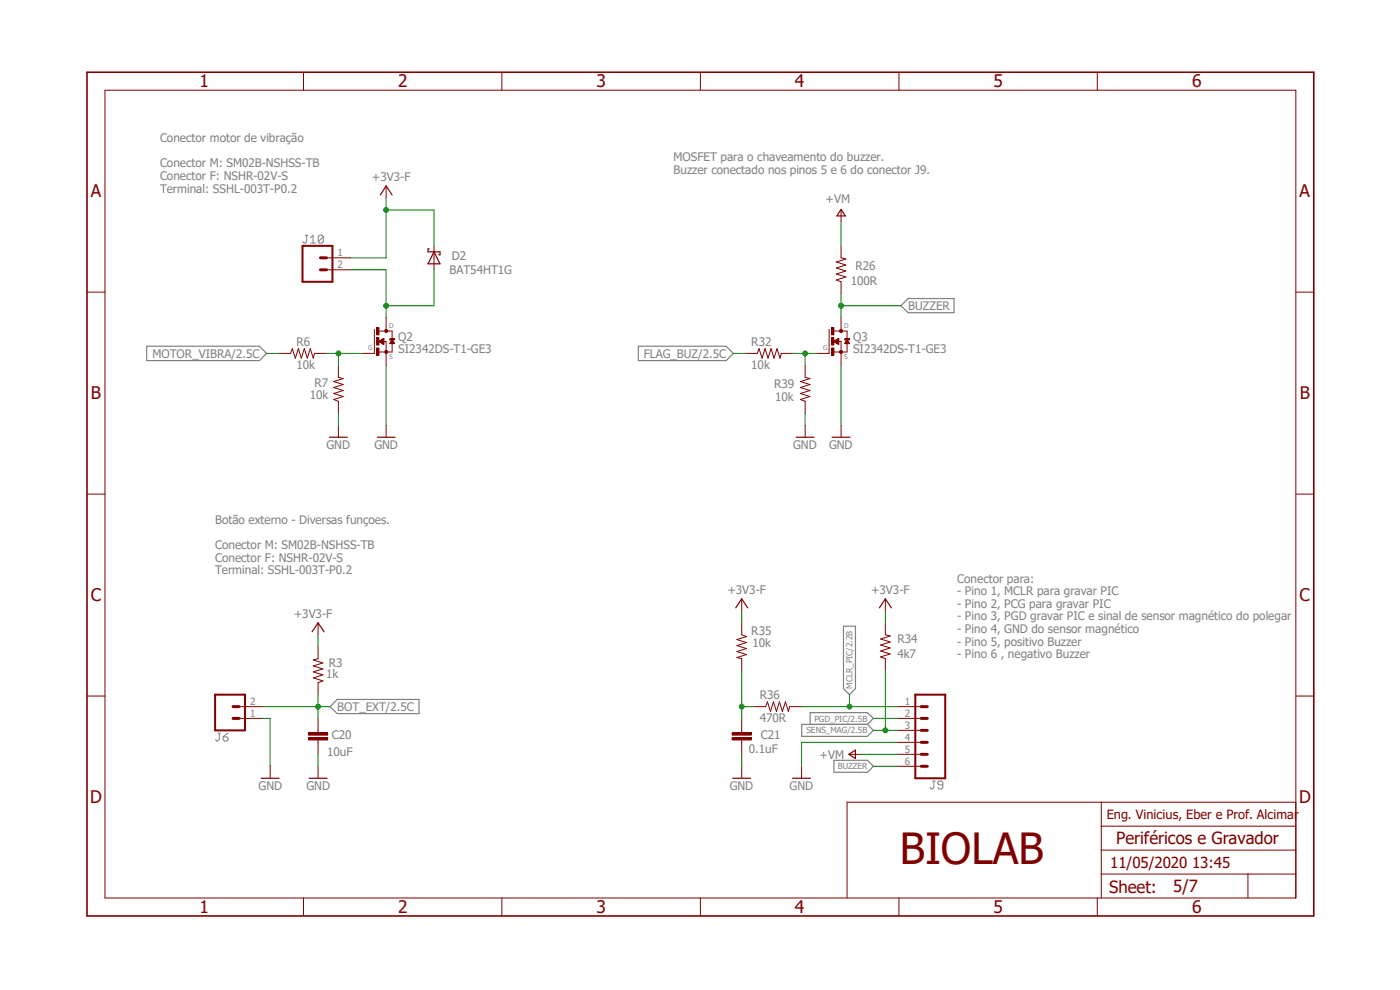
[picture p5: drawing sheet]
<svg xmlns="http://www.w3.org/2000/svg" width="297mm" height="210mm" viewBox="0 0 297 210" stroke-linecap="round" stroke-linejoin="round" font-family="sans-serif">
<path d="M17.9 15l261.2 179.9M279.1 15l-261.2 179.9" fill="none" stroke="#fff" stroke-width=".21"/>
<g fill="none" stroke="#808080" stroke-width=".21">
<path d="M64.8 49.9h.5M65.1 49.9v1.4l-.3 .3h-.3l-.3-.3M65.9 51.6h1.1M65.9 50.5l.5-.6v1.7M68.6 50.2v1.1l-.3 .3h-.5l-.3-.3M68.6 50.2l-.3-.3h-.5l-.3 .3v1.1M68.6 50.2l-1.1 1.1M46.2 155.5h.6M46.5 155.5v1.4l-.3 .3h-.2l-.3-.3M47.3 156.3h.8l.3 .3v.3l-.3 .3h-.5l-.3-.3zM48.4 155.5l-1.1 .8M197.9 165.7h.5"/>
<path d="M198.1 165.7v1.3l-.2 .3h-.3l-.3-.3M200 166.5h-.8l-.2-.3v-.2l.2-.3h.6l.2 .3v1l-.2 .3h-.6l-.2-.3"/>
</g>
<path d="M31.1 73.4h23.9l1.6 1.6-1.6 1.5h-23.9zM135.4 73.4h18.7l1.5 1.6-1.5 1.5h-18.7zM192.7 63.3h9.7v3h-9.7l-1.6-1.4zM178.9 132.8h2.6v13.3l-1.3 1.3-1.3-1.3zM71.5 148.4h17.4v3h-17.4l-1.5-1.5zM170.1 153.7h13.9l1.3 1.2-1.3 1.3h-13.9zM171.9 153.7v-2.5h12.1l1.3 1.2-1.3 1.3M176.9 161.3h7.1l1.3 1.3-1.3 1.2h-7.1z" fill="none" stroke="#808080" stroke-width=".25"/>
<g fill="none" stroke="#800000" stroke-width=".21">
<path d="M22.3 19.1h252.6v171.4h-252.6zM64.4 15.3v3.8M106.5 15.3v3.8M148.6 15.3v3.8M190.7 15.3v3.8M232.8 15.3v3.8M18.5 62h3.8M274.9 62h3.8M18.5 104.8h3.8M274.9 104.8h3.8M18.5 147.7h3.8M67.5 154.9v.5"/>
<path d="M67.5 157v.5M274.9 147.7h3.8M57.3 162.6v2.5M233.6 170.2v20.3M233.6 175.3h41.3M274.9 170.2h-95.2v20.3M64.4 190.5v3.8M106.5 190.5v3.8M148.6 190.5v3.8M190.7 190.5v3.8M232.8 190.5v3.8M233.6 185.4h41.3"/>
<path d="M233.6 180.3h41.3M264.8 185.4v5.1"/>
</g>
<path d="M18.5 15.3h260.2v179h-260.2z" fill="none" stroke="#800000" stroke-width=".34"/>
<path d="M55.4 165.1h3.8" fill="none" stroke="#800000" stroke-width=".25"/>
<path d="M65.4 156.5h4.1v.5h-4.1z" fill-rule="evenodd" fill="#800000"/>
<path d="M65.4 156.5h4.1v.5h-4.1z" fill="none" stroke="#800000" stroke-width=".21"/>
<path d="M65.4 155.4h4.1v.6h-4.1z" fill-rule="evenodd" fill="#800000"/>
<path d="M67.5 137.2v2.5l-1 .3 2 .6-2 .7 2 .6-2 .6 2 .7-2 .6 2 .6-1 .4v2.6M187.8 132.1v2.6l1 .2-2 .7 2 .6-2 .6 2 .7-2 .6 2 .6-2 .7 1 .3v2.6M65.4 155.4h4.1v.6h-4.1zM67.5 152.4v2.5M67.5 157.5v2.5M157.4 154.9v.5M157.4 157v.5M67.5 162.6v2.5" fill="none" stroke="#800000" stroke-width=".21"/>
<path d="M65.6 165.1h3.8" fill="none" stroke="#800000" stroke-width=".25"/>
<path d="M155.3 156.5h4.1v.5h-4.1z" fill-rule="evenodd" fill="#800000"/>
<path d="M155.3 156.5h4.1v.5h-4.1z" fill="none" stroke="#800000" stroke-width=".21"/>
<path d="M155.3 155.4h4.1v.6h-4.1z" fill-rule="evenodd" fill="#800000"/>
<g fill="none" stroke="#800000" stroke-width=".21">
<path d="M79.4 69.9v5.1M80.3 70.2h2.9v4.5h-2.9M81.4 72.4h.5v2.6M81.9 69.9v.3M157.4 132.1v2.6l1 .3-2.1 .7 2.1 .6-2.1 .6 2.1 .7-2.1 .6 2.1 .7-2.1 .6 1.1 .2v2.6M155.3 155.4h4.1v.6h-4.1zM157.4 152.4v2.5M157.4 157.5v2.5M159.9 149.9h2.5l.4-1 .6 2 .7-2 .6 2 .7-2 .6 2 .6-2 .7 2 .2-1h2.6M190.4 149.9h5.1M190.4 152.4h5.1M190.4 154.9h5.1"/>
<path d="M190.4 157.5h5.1M157.4 162.6v2.5M170.1 162.6v2.5M190.4 160h5.1M190.4 162.6h5.1"/>
</g>
<path d="M155.4 165.1h3.9M168.1 165.1h3.9" fill="none" stroke="#800000" stroke-width=".25"/>
<path d="M194.2 147.4h6.3v17.7h-6.3z" fill="none" stroke="#800000" stroke-width=".42"/>
<path d="M195.5 154.9h1.2M195.5 152.4h1.2M195.5 149.9h1.2M195.5 157.5h1.2M195.5 160h1.2M195.5 162.6h1.2" fill="none" stroke="#800000" stroke-width=".64"/>
<path d="M81.7 74.4h.5v.5l-.3 .1-.2-.1z" fill-rule="evenodd" fill="#800000"/>
<path d="M81.7 74.4h.5v.5l-.3 .1-.2-.1z" fill="none" stroke="#800000" stroke-width=".21"/>
<path d="M81.7 70h.5v.4l-.3 .2-.2-.2z" fill-rule="evenodd" fill="#800000"/>
<path d="M81.7 70h.5v.4l-.3 .2-.2-.2z" fill="none" stroke="#800000" stroke-width=".21"/>
<path d="M79.9 69.5h.5v1.5h-.5z" fill-rule="evenodd" fill="#800000"/>
<path d="M79.9 69.5h.5v1.5h-.5z" fill="none" stroke="#800000" stroke-width=".21"/>
<path d="M79.9 71.7h.5v1.5h-.5z" fill-rule="evenodd" fill="#800000"/>
<path d="M79.9 71.7h.5v1.5h-.5z" fill="none" stroke="#800000" stroke-width=".21"/>
<path d="M79.9 73.8h.5v1.6h-.5z" fill-rule="evenodd" fill="#800000"/>
<path d="M79.9 73.8h.5v1.6h-.5z" fill="none" stroke="#800000" stroke-width=".21"/>
<path d="M82.7 71.9h1v.2h-1z" fill-rule="evenodd" fill="#800000"/>
<g fill="none" stroke="#800000" stroke-width=".21">
<path d="M92.1 52.2v5M59.1 75h2.5l.4-1 .7 2 .6-2 .6 2 .7-2 .6 2 .6-2 .7 2 .2-1h2.6M71.8 77.5v2.6l1 .2-2 .6 2 .7-2 .6 2 .6-2 .7 2 .6-2 .7 1 .3v2.6M76.9 75h2.5M80.4 72.4l1-.6v1.3M80.4 72.4l1 .7M80.4 72.4h1M80.5 72.4h.9M80.6 72.6h.8M80.6 72.3h.8M80.7 72.3h.7M80.7 72.6h.7"/>
<path d="M80.7 72.2h.7M80.8 72.2h.6M80.9 72.7h.5M80.9 72.1h.5M81 72.8h.4M81 72.1h.4M81.1 72.9h.3M81.1 72.1h.3M81.2 72h.2M81.2 72.9h.2M81.2 71.9h.2M81.3 73h.1"/>
<path d="M81.4 73.1h.1M81.4 71.8l-.1 .1M81.9 67.4v2.5M81.9 75v2.5M82.7 71.9h1v.2h-1zM82.8 72.8h.9M82.8 72.7h.8M82.9 72.6h.6M82.9 72.5h.5M83 72.4h.4M83.1 72.3h.3M83.1 72.3h.2"/>
<path d="M83.2 72.1l.5 .8h-1zM83.2 72.2h.1M175.9 69.9v5.1M176.8 70.2h2.9v4.5h-2.9M177.9 72.4h.5v2.6M178.4 69.9v.3M71.8 90.2v2.6M81.9 90.2v2.6"/>
</g>
<path d="M91.1 52.8h-.3v.6h2.5v.7h-.2M92.1 53.4l1.2 2.6h-2.5zM69.9 92.8h3.8M80.1 92.8h3.7" fill="none" stroke="#800000" stroke-width=".25"/>
<path d="M178.2 74.4h.4l.2 .3-.2 .2-.2 .1-.2-.1z" fill-rule="evenodd" fill="#800000"/>
<path d="M178.2 74.4h.4l.2 .3-.2 .2-.2 .1-.2-.1z" fill="none" stroke="#800000" stroke-width=".21"/>
<path d="M178.2 70h.4l.2 .2-.2 .2-.2 .2-.2-.2z" fill-rule="evenodd" fill="#800000"/>
<path d="M178.2 70h.4l.2 .2-.2 .2-.2 .2-.2-.2z" fill="none" stroke="#800000" stroke-width=".21"/>
<path d="M176.4 69.5h.5v1.5h-.5z" fill-rule="evenodd" fill="#800000"/>
<path d="M176.4 69.5h.5v1.5h-.5z" fill="none" stroke="#800000" stroke-width=".21"/>
<path d="M176.4 71.7h.5v1.5h-.5z" fill-rule="evenodd" fill="#800000"/>
<path d="M176.4 71.7h.5v1.5h-.5z" fill="none" stroke="#800000" stroke-width=".21"/>
<path d="M176.4 73.8h.5v1.6h-.5z" fill-rule="evenodd" fill="#800000"/>
<path d="M176.4 73.8h.5v1.6h-.5z" fill="none" stroke="#800000" stroke-width=".21"/>
<path d="M179.2 71.9h1v.2h-1z" fill-rule="evenodd" fill="#800000"/>
<g fill="none" stroke="#800000" stroke-width=".21">
<path d="M81.9 39.5v2.5M69.3 57.2h5M69.3 54.7h5M178.4 44.5v2.6M178.4 52.2v2.5l1.1 .2-2.1 .7 2.1 .6-2.1 .7 2.1 .6-2.1 .6 2.1 .7-2.1 .6 1 .4v2.5M158.1 75h2.6l.3-1 .7 2 .6-2 .6 2 .7-2 .6 2 .6-2 .7 2 .2-1h2.6M170.8 77.5v2.6l1 .2-2 .6 2 .7-2 .6 2 .6-2 .7 2 .6-2 .7 1 .3v2.6M173.4 75h2.5M176.9 72.4l1-.6v1.3M176.9 72.4l1 .7M176.9 72.4h1M177 72.4h.9"/>
<path d="M177 72.6h.9M177.1 72.3h.8M177.1 72.6h.8M177.2 72.3h.7M177.2 72.6h.7M177.2 72.2h.7M177.3 72.2h.6M177.4 72.7h.5M177.4 72.1h.5M177.5 72.8h.4M177.5 72.1h.4M177.5 72.9h.4"/>
<path d="M177.6 72h.3M177.7 72.9h.2M177.7 71.9h.2M177.8 73h.1M177.8 71.9h.1M177.8 73.1h.1M178.4 67.4v2.5M178.4 75v2.5M179.2 71.9h1v.2h-1zM179.3 72.8h.8M179.3 72.7h.8M179.4 72.6h.6"/>
<path d="M179.5 72.5h.5M179.5 72.4h.4M179.6 72.3h.2M179.7 72.2h.1M179.7 72.1l.5 .8h-1zM170.8 90.2v2.6M178.4 90.2v2.6M67.5 132.1v2.6M157.4 127v2.6M187.8 127v2.6M50.7 149.9h5.1M50.7 152.4h5.1"/>
<path d="M180.2 160h2.6"/>
</g>
<path d="M80.7 41.4l1.2-1.9 1.3 1.9M178.4 44.4l.9 1.4h-1.8zM168.9 92.8h3.8M176.5 92.8h3.8M66.2 134l1.3-1.9 1.2 1.9M156.1 128.9l1.3-1.9 1.2 1.9M186.6 128.9l1.2-1.9 1.3 1.9M180.1 160l1.4-.9v1.8z" fill="none" stroke="#800000" stroke-width=".25"/>
<path d="M64.2 52.2h6.3v7.6h-6.3zM45.6 147.4h6.4v7.5h-6.4z" fill="none" stroke="#800000" stroke-width=".42"/>
<path d="M68 54.7h1.3M68 57.2h1.3M49.4 152.4h1.3M49.4 149.9h1.3" fill="none" stroke="#800000" stroke-width=".64"/>
<path d="M81.9 77.5v12.7M178.4 77.5v12.7M71.8 87.7v2.5M170.8 87.7v2.5M55.8 152.4h1.5v10.2M185.3 154.9h5.1M187.8 142.3v12.6M190.4 157.5h-20.3v5.1M67.5 160v2.6M157.4 160v2.6" fill="none" stroke="#008000" stroke-width=".21"/>
<circle cx="187.8" cy="154.9" r=".51" fill="#008000"/>
<g fill="none" stroke="#008000" stroke-width=".21">
<path d="M178.4 64.9h12.7M178.4 62.3v5.1M185.3 162.6h5.1"/>
<circle cx="187.8" cy="154.9" r=".51"/>
</g>
<circle cx="178.4" cy="64.9" r=".51" fill="#008000"/>
<g fill="none" stroke="#008000" stroke-width=".21">
<path d="M157.4 142.3v10.1M157.4 149.9h2.5"/>
<circle cx="178.4" cy="64.9" r=".51"/>
</g>
<circle cx="157.3" cy="149.9" r=".51" fill="#008000"/>
<g fill="none" stroke="#008000" stroke-width=".21">
<path d="M69.3 75h7.6M71.8 75v2.5M185.3 152.4h5.1"/>
<circle cx="157.3" cy="149.9" r=".51"/>
</g>
<circle cx="71.8" cy="75" r=".51" fill="#008000"/>
<g fill="none" stroke="#008000" stroke-width=".21">
<path d="M92.1 57.2v7.7h-10.2v2.5"/>
<circle cx="71.8" cy="75" r=".51"/>
</g>
<circle cx="81.9" cy="64.9" r=".51" fill="#008000"/>
<g fill="none" stroke="#008000" stroke-width=".21">
<path d="M74.3 57.2h7.6v7.7M168.3 75h5.1M170.8 75v2.5"/>
<circle cx="81.9" cy="64.9" r=".51"/>
</g>
<circle cx="170.8" cy="75" r=".51" fill="#008000"/>
<g fill="none" stroke="#008000" stroke-width=".21">
<path d="M81.9 42v2.5h10.2"/>
<circle cx="170.8" cy="75" r=".51"/>
</g>
<circle cx="81.9" cy="44.5" r=".51" fill="#008000"/>
<g fill="none" stroke="#008000" stroke-width=".21">
<path d="M81.9 44.5v10.2h-7.6M92.1 44.5v7.7M178.4 47.1v5.1M56.6 75h2.5M155.6 75h2.5M67.5 134.7v2.5M157.4 129.6v2.5M187.8 129.6v2.5M67.5 147.4v5M182.8 160h7.6"/>
<circle cx="81.9" cy="44.5" r=".51"/>
</g>
<circle cx="67.5" cy="149.9" r=".51" fill="#008000"/>
<g fill="none" stroke="#008000" stroke-width=".21">
<path d="M55.8 149.9h14.2M170.1 149.9h20.3M180.2 147.4v2.5"/>
<circle cx="67.5" cy="149.9" r=".51"/>
</g>
<circle cx="180.2" cy="149.9" r=".51" fill="#008000"/>
<circle cx="180.2" cy="149.9" r=".51" fill="none" stroke="#008000" stroke-width=".21"/>
<text font-size="9.1" fill="#800000" x="190.9" y="183.4">BIOLAB</text>
<g font-size="3.7" fill="#800000">
<text x="42.3" y="18.5">1</text>
<text x="84.5" y="18.5">2</text>
<text x="126.6" y="18.5">3</text>
<text x="168.7" y="18.5">4</text>
<text x="210.8" y="18.5">5</text>
<text x="252.9" y="18.5">6</text>
<text x="19.3" y="41.9">A</text>
<text x="275.7" y="41.9">A</text>
<text x="19.3" y="84.7">B</text>
<text x="275.8" y="84.7">B</text>
<text x="19.3" y="127.5">C</text>
<text x="275.7" y="127.5">C</text>
<text x="19.1" y="170.4">D</text>
<text x="275.6" y="170.4">D</text>
<text x="42.3" y="193.7">1</text>
<text x="84.5" y="193.7">2</text>
<text x="126.6" y="193.7">3</text>
<text x="168.7" y="193.7">4</text>
<text x="210.8" y="193.7">5</text>
<text x="252.9" y="193.7">6</text>
</g>
<g font-size="3.6" fill="#800000">
<text x="236.8" y="179.1">Periféricos e Gravador</text>
<text x="235.3" y="189.4">Sheet:</text>
<text x="248.9" y="189.2">5/7</text>
</g>
<text font-size="3.2" fill="#800000" x="235.5" y="184.1">11/05/2020 13:45</text>
<text font-size="2.7" fill="#800000" x="234.8" y="173.7">Eng. Vinicius, Eber e Prof. Alcimar</text>
<g font-size="2.5" fill="#808080">
<text x="34" y="30.2">Conector motor de vibração</text>
<text x="34" y="35.5">Conector M: SM02B-NSHSS-TB</text>
<text x="142.9" y="34.2">MOSFET para o chaveamento do buzzer.</text>
<text x="34" y="38.2">Conector F: NSHR-02V-S</text>
<text x="34" y="40.9">Terminal: SSHL-003T-P0.2</text>
<text x="78.9" y="38.4">+3V3-F</text>
<text x="142.9" y="36.9">Buzzer conectado nos pinos 5 e 6 do conector J9.</text>
<text x="175.1" y="43">+VM</text>
<text x="95.4" y="58.1">BAT54HT1G</text>
<text x="95.9" y="55.1">D2</text>
<text x="181.5" y="57.2">R26</text>
<text x="180.5" y="60.5">100R</text>
<text x="192.7" y="65.7">BUZZER</text>
<text x="32.3" y="75.9">MOTOR_VIBRA/2.5C</text>
<text x="62.9" y="73.5">R6</text>
<text x="84.5" y="75">SI2342DS-T1-GE3</text>
<text x="84.5" y="72.4">Q2</text>
<text x="136.6" y="75.9">FLAG_BUZ/2.5C</text>
<text x="159.4" y="73.5">R32</text>
<text x="181" y="75">SI2342DS-T1-GE3</text>
<text x="181" y="72.4">Q3</text>
<text x="62.9" y="78.3">10k</text>
<text x="66.7" y="82.1">R7</text>
<text x="159.4" y="78.3">10k</text>
<text x="164.2" y="82.4">R39</text>
<text x="65.7" y="84.6">10k</text>
<text x="164.5" y="85.1">10k</text>
<text x="69.3" y="95.3">GND</text>
<text x="79.4" y="95.3">GND</text>
<text x="168.3" y="95.3">GND</text>
<text x="175.9" y="95.3">GND</text>
<text x="45.6" y="111.2">Botão externo - Diversas funçoes.</text>
<text x="45.6" y="116.5">Conector M: SM02B-NSHSS-TB</text>
<text x="45.6" y="119.2">Conector F: NSHR-02V-S</text>
<text x="45.6" y="121.8">Terminal: SSHL-003T-P0.2</text>
<text x="203.1" y="123.6">Conector para:</text>
<text x="62.3" y="131.1">+3V3-F</text>
<text x="154.3" y="126">+3V3-F</text>
<text x="184.8" y="126">+3V3-F</text>
<text x="203.1" y="126.3">- Pino 1, MCLR para gravar PIC</text>
<text x="203.1" y="128.9">- Pino 2, PCG para gravar PIC</text>
<text x="203.1" y="131.6">- Pino 3, PGD gravar PIC e sinal de sensor magnético do polegar</text>
<text x="159.4" y="134.7">R35</text>
<text x="159.6" y="137.2">10k</text>
<text x="190.4" y="136.4">R34</text>
<text x="203.1" y="134.3">- Pino 4, GND do sensor magnético</text>
<text x="203.1" y="137">- Pino 5, positivo Buzzer</text>
<text x="69.2" y="143.8">1k</text>
<text x="69.8" y="141.5">R3</text>
<text x="190.4" y="139.5">4k7</text>
<text x="203.1" y="139.6">- Pino 6 , negativo Buzzer</text>
<text x="161.2" y="148.4">R36</text>
<text x="71.5" y="150.8">BOT_EXT/2.5C</text>
<text x="161.2" y="153.2">470R</text>
<text x="69.4" y="160.4">10uF</text>
<text x="70.4" y="156.8">C20</text>
<text x="158.9" y="159.6">0.1uF</text>
<text x="161.4" y="156.8">C21</text>
<text x="173.9" y="161">+VM</text>
<text x="54.9" y="167.6">GND</text>
<text x="65" y="167.6">GND</text>
<text x="154.8" y="167.6">GND</text>
<text x="167.5" y="167.6">GND</text>
</g>
<g font-size="2.1" fill="#808080">
<text x="71.6" y="56.9">2</text>
<text x="71.6" y="54.3">1</text>
<text x="53" y="149.5">2</text>
<text x="191.9" y="149.5">1</text>
<text x="53" y="152.1">1</text>
<text x="191.9" y="152.1">2</text>
<text x="191.9" y="154.6">3</text>
<text x="191.9" y="157.1">4</text>
<text x="191.9" y="159.7">5</text>
<text x="191.9" y="162.2">6</text>
</g>
<g font-size="1.8" fill="#808080">
<text x="180.9" y="146.1" transform="rotate(-90 180.9 146.1)">MCLR_PIC/2.2B</text>
<text x="171.1" y="155.6">SENS_MAG/2.5B</text>
<text x="172.8" y="153.1">PGD_PIC/2.5B</text>
<text x="177.7" y="163.2">BUZZER</text>
</g>
<g font-size="1.4" fill="#808080">
<text x="82.6" y="69.6">D</text>
<text x="179.1" y="69.6">D</text>
<text x="78.1" y="74.3">G</text>
<text x="82.6" y="76.2">S</text>
<text x="174.6" y="74.3">G</text>
<text x="179.1" y="76.2">S</text>
</g>
</svg>
